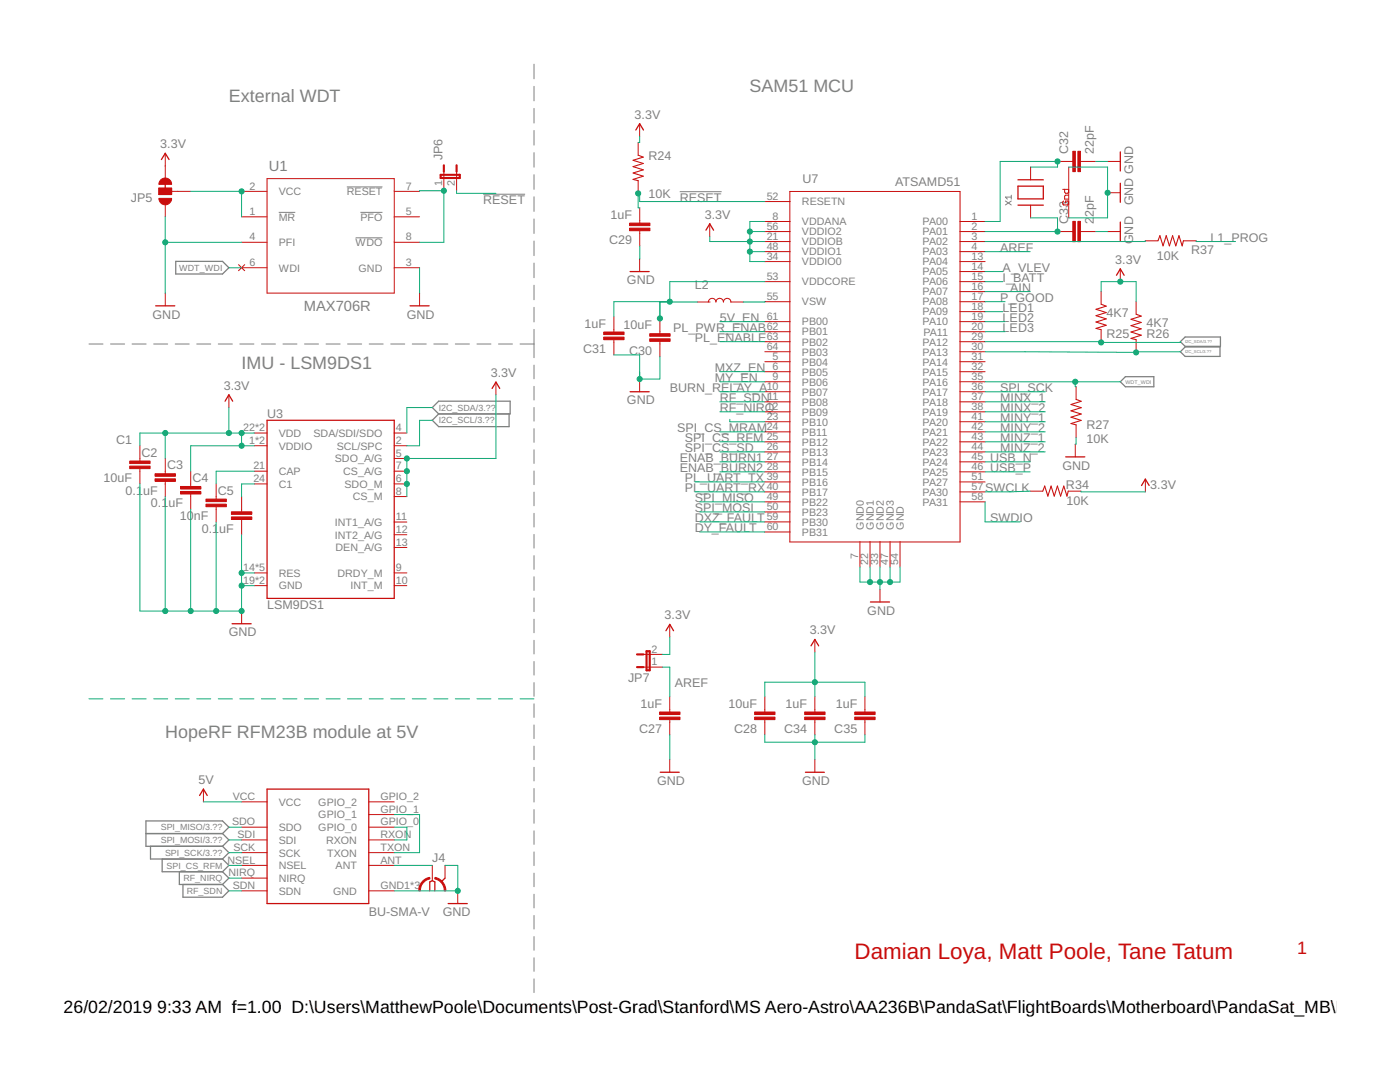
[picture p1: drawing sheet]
<svg xmlns="http://www.w3.org/2000/svg" width="279mm" height="216mm" viewBox="0 0 279 216" stroke-linecap="round" stroke-linejoin="round" font-family="sans-serif">
<g fill="none" stroke="#808080" stroke-width=".2">
<path d="M106.6 12.8v2.9M106.6 17.2v2.9M69.2 37.3h7.1M96.4 38.8h8.4M106.6 21.6v3M106.6 26v3M106.6 30.5v2.9M106.6 34.9v2.9M106.6 39.3v2.9M135.7 38.2h8.3M201.8 39.3h-1.1l.3 .4M201.8 38.9v.8"/>
<path d="M55.6 42.4h3.3M71 47.5h5.3M71.9 42.4h4.4M106.6 43.7v2.9M106.6 48.1v2.9M106.6 52.5v2.9M106.6 56.9v2.9M200.7 40.1l1.1 .8M201.8 40.1l-1.1 .8M17.8 68.6h2.8M22.1 68.6h2.8M26.4 68.6h2.8"/>
<path d="M30.7 68.6h2.8M35 68.6h2.8M39.3 68.6h2.8M43.6 68.6h2.8M47.9 68.6h2.8M52.2 68.6h2.8M56.5 68.6h2.8M60.8 68.6h2.8M65.1 68.6h2.8M69.4 68.6h2.8M73.7 68.6h2.8M78 68.6h2.8"/>
<path d="M82.3 68.6h2.8M86.6 68.6h2.8M90.9 68.6h2.8M95.2 68.6h2.8M99.5 68.6h2.8M103.8 68.6h2.8M106.6 61.3v2.9M106.6 65.7v5.7M106.6 72.9v2.7M106.6 77.1v2.7M106.6 81.3v2.7M106.6 85.5v2.8"/>
<path d="M106.6 89.7v2.8M106.6 94v2.7M106.6 98.2v2.7M106.6 102.4v2.8M106.6 106.6v2.8M106.6 110.9v2.7M106.6 115.1v2.7M106.6 119.3v2.7M106.6 123.5v2.8M106.6 127.8v2.7M106.6 132v2.7M106.6 136.2v2.7"/>
<path d="M106.6 140.4v2.8M106.6 144.7v2.7M106.6 148.9v2.7M106.6 153.1v2.7M106.6 157.3v2.7M106.6 161.5v2.8M106.6 165.8v2.7M106.6 170v2.7M106.6 174.2v2.7M106.6 178.4v2.8M106.6 182.7v2.7M106.6 186.9v2.7"/>
<path d="M106.6 191.1v2.7M106.6 195.3v2.8"/>
</g>
<g fill="none" stroke="#808080" stroke-width=".25">
<path d="M35.1 52.2h9.3l1.3 1.2-1.3 1.3h-9.3zM223.6 76.2l1-1h5.7v2h-5.7zM235.6 70.2l.9-1h7v1.9h-7zM235.6 68.2l.9-1h7.1v1.9h-7.1zM86.3 81.3l1.2-1.2h14.3v2.5h-14.3zM87.5 82.6l-1.2 1.3 1.2 1.2h14.1v-2.5M29.1 166.3h15.3M30 168.9v2.5h14.4M32.4 171.4v2.5h12M35.8 173.9v2.6h8.6M36.5 176.5v2.5h7.9l1.3-1.2-1.3-1.3M44.4 166.3l1.3 1.3-1.3 1.3"/>
<path d="M44.4 166.3l1.3-1.2-1.3-1.3h-15.3v5.1h15.3M44.4 168.9l1.3 1.2-1.3 1.3M44.4 173.9l1.3 1.3-1.3 1.3M44.4 171.4l1.3 1.3-1.3 1.2"/>
</g>
<g fill="none" stroke="#c90d0c" stroke-width=".2">
<path d="M31.7 37.5h2.5v1.3h-2.5zM33 30.6v5M34.2 38.2h3.9M48.2 38.2h5.1M53.3 35.6h25.4v22.9h-25.4zM78.7 38.2h5M88.6 34.2v3.9M91.1 34.2v3.9M127.4 28.4v2.6M127.4 36v2.6M127.7 24.7v2.5M157.6 38.2h34v69.9h-34z"/>
<path d="M205.7 33.3v2.6M211.1 32.2h3M212.1 37.8h1.2v.6l-.2 .2h-.4l-.2-.2v-.6M213.3 38.9h-.6l-.2 .2v.6h.8M213.3 33.3v10.2M215.6 32.2h3.1M221 32.2h2.6M221 38.5h2.6M33 40.7v2.6M33 58.5v2.5M47.6 52.8l1.2 1.2M48.2 43.3h5.1"/>
<path d="M48.2 48.3h5.1M48.2 53.4h5.1M48.8 52.8l-1.2 1.2M78.7 43.3h5M78.7 48.3h5M78.7 53.4h5M83.7 58.5v2.5M127.7 51.6v2.6M127.7 41.5v3M127.7 46v3.1M141.6 44.7v2.5M152.6 44.2h5.1"/>
<path d="M152.6 46.2h5.1M152.6 48.2h5.1M152.6 50.2h5.1M152.6 52.2h5.1M152.6 56.2h5.1M152.6 40.2h5.1M191.5 44.2h5.1M191.5 46.2h5.1M191.5 48.2h5.1M191.5 50.2h5.1M191.5 52.2h5.1M191.5 54.2h5.1"/>
<path d="M191.5 56.2h5.1M191.5 58.2h5.1M205.7 40.9v2.6M211.1 46.2h3M212.3 40.1l-.2 .2v.4l.2 .2h.8l.2-.2v-.4l-.2-.2h-.4v.4M215.6 46.2h3.1M219.8 58.2v2.5M221 46.2h2.6M223.6 53.7v2.5M228.6 48h2.5M236.2 48h2.5M45.7 78.8v2.5"/>
<path d="M99 76.2v2.6M122.5 63.2v3.1M122.5 67.8v3M127.7 75.6v2.6M131.7 63.5v3.1M131.7 68.1v3.1M139.2 60.3h2.5M141.4 60.3a.75 .75 0 0 1 .7-.8 .75 .75 0 0 1 .8 .8 .75 .75 0 0 1 .7-.8 .75 .75 0 0 1 .8 .8 .75 .75 0 0 1 .7-.8 .75 .75 0 0 1 .8 .8M145.8 60.3h2.5M152.6 72.2h5.1M152.6 74.2h5.1M152.6 76.2h5.1"/>
<path d="M152.6 78.2h5.1M152.6 60.2h5.1M152.6 64.2h5.1M152.6 66.2h5.1M152.6 68.2h5.1M152.6 70.2h5.1M191.5 72.2h5.1M191.5 74.2h5.1M191.5 76.2h5.1M191.5 78.2h5.1M191.5 60.2h5.1M191.5 62.2h5.1"/>
<path d="M191.5 64.2h5.1M191.5 66.2h5.1M191.5 68.2h5.1M191.5 70.2h5.1M214.8 77.2v2.5M219.8 65.8v2.5M226.7 60.2v2.5M226.7 67.8v2.5M27.9 88.9v3.1M27.9 93.5v3.1M33 91.5v3M33 96.1v3"/>
<path d="M38.1 94v3.1M38.1 98.6v3M43.1 96.6v3M48.2 99.1v3M50.8 96.6h2.5M50.8 94h2.5M50.8 86.4h2.5M50.8 88.9h2.5M78.7 96.6h2.5M78.7 94h2.5M78.7 86.4h2.5M78.7 88.9h2.5"/>
<path d="M78.7 99.1h2.5M78.7 91.5h2.5M152.6 80.2h5.1M152.6 82.2h5.1M152.6 84.2h5.1M152.6 86.2h5.1M152.6 88.2h5.1M152.6 90.2h5.1M152.6 92.2h5.1M152.6 94.1h5.1M152.6 96.2h5.1M152.6 98.1h5.1"/>
<path d="M191.5 80.2h5.1M191.5 82.2h5.1M191.5 84.2h5.1M191.5 86.2h5.1M191.5 88.2h5.1M191.5 90.2h5.1M191.5 92.2h5.1M191.5 94.1h5.1M191.5 96.2h5.1M191.5 98.1h5.1M205.6 98h2.5M213.2 98h2.5"/>
<path d="M214.6 88.6v2.6M214.8 84.8v2.5M228.6 95.6v2.5M43.1 101.1v3.1M48.2 103.7v3M50.8 116.9h2.5M50.8 114.3h2.5M78.7 116.9h2.5M78.7 109.2h2.5M78.7 114.3h2.5M78.7 104.2h2.5M78.7 106.7h2.5"/>
<path d="M152.6 100.1h5.1M152.6 102.2h5.1M152.6 104.1h5.1M152.6 106.2h5.1M171.6 108.1v5M173.6 108.1v5M175.6 108.1v5M175.6 117.6v2.5M177.6 108.1v5M179.6 108.1v5M191.5 100.1h5.1M48.2 121.9v2.6"/>
<path d="M128.4 133.1h3.8M128.4 130.6h3.8M133.7 124.6v2.5M133.7 139v3.1M152.6 139v3.1M162.6 127.6v2.5M162.6 139v3.1M172.6 139v3.1M40.6 157.5v2.5M48.2 160h5.1M73.6 160h5.1M133.7 143.6v3"/>
<path d="M133.7 151.6v2.5M152.6 143.6v3M162.6 143.6v3M162.6 151.6v2.5M172.6 143.6v3M48.2 165.1h5.1M48.2 167.6h5.1M48.2 170.1h5.1M48.2 172.7h5.1M48.2 175.2h5.1M48.2 177.8h5.1M73.6 165.1h5.1"/>
<path d="M73.6 167.6h5.1M73.6 170.1h5.1M73.6 172.7h5.1M73.6 177.8h5.1M73.6 162.5h5.1M86.3 172.7v3M88.8 172.7v2.5M91.4 177.8v2.5"/>
</g>
<g fill="none" stroke="#c90d0c" stroke-width=".25">
<path d="M32.2 31.8l.8-1.2 .7 1.2M33 35.6v2.6M126.9 26l.8-1.3 .7 1.3M203.2 35.9h5M203.2 37.1h5v2.6h-5zM223.6 30.3v3.8M223.6 36.6v3.8M125.8 54.2h3.8M140.9 45.9l.7-1.2 .8 1.2M203.2 40.9h5M222.8 54.9l.8-1.2 .7 1.2M223.6 44.3v3.8"/>
<path d="M31.1 61h3.8M81.8 61h3.8M98.2 77.5l.8-1.3 .7 1.3M125.8 78.2h3.8M44.9 80.1l.8-1.3 .7 1.3M53.3 83.9h25.4v35.5h-25.4zM212.7 91.2h3.8M227.8 96.9l.8-1.3 .7 1.3M46.3 124.5h3.8M132.9 125.9l.8-1.3 .7 1.3M161.9 128.9l.7-1.3 .8 1.3M173.7 120.1h3.8"/>
<path d="M39.8 158.7l.8-1.2 .8 1.2M53.3 157.5h20.3v22.8h-20.3zM131.8 154.1h3.8M160.7 154.1h3.8M85.8 177.8v-1.8l.5-.3 .5 .3v1.8M88.8 175.2l-.7 .8M89.5 180.3h3.8"/>
</g>
<g fill="#c90d0c" stroke="#c90d0c" stroke-width=".2">
<path d="M25.9 93h4.1v.5h-4.1z"/>
<path d="M25.9 92h4.1v.5h-4.1z"/>
<path d="M30.9 95.5h4.1v.6h-4.1z"/>
<path d="M30.9 94.5h4.1v.5h-4.1z"/>
<path d="M36 98.1h4.1v.5h-4.1z"/>
<path d="M36 97.1h4.1v.5h-4.1z"/>
<path d="M46.2 103.1h4v.6h-4z"/>
<path d="M46.2 102.1h4v.5h-4z"/>
<path d="M41.1 100.6h4.1v.5h-4.1z"/>
<path d="M41.1 99.6h4.1v.5h-4.1z"/>
<path d="M31.7 37.5h2.5v1.3h-2.5z"/>
<path d="M215.1 30.2h.5v4h-.5z"/>
<path d="M214.1 30.2h.5v4h-.5z"/>
<path d="M215.1 44.2h.5v4h-.5z"/>
<path d="M214.1 44.2h.5v4h-.5z"/>
<path d="M131.6 142.1h4.1v.5h-4.1z"/>
<path d="M131.6 143.1h4.1v.5h-4.1z"/>
<path d="M150.6 142.1h4.1v.5h-4.1z"/>
<path d="M150.6 143.1h4.1v.5h-4.1z"/>
<path d="M160.6 142.1h4.1v.5h-4.1z"/>
<path d="M160.6 143.1h4.1v.5h-4.1z"/>
<path d="M170.6 142.1h4v.5h-4z"/>
<path d="M170.6 143.1h4v.5h-4z"/>
<path d="M125.6 44.5h4.1v.5h-4.1z"/>
<path d="M125.6 45.5h4.1v.5h-4.1z"/>
<path d="M120.5 66.3h4v.5h-4z"/>
<path d="M120.5 67.3h4v.5h-4z"/>
<path d="M129.7 66.6h4v.5h-4z"/>
<path d="M129.7 67.6h4v.5h-4z"/>
</g>
<g fill="#c90d0c" stroke="#c90d0c" stroke-width=".2">
<path d="M32.1 35.8a1.27 1.27 0 0 1 1.4-.2 1.27 1.27 0 0 1 .7 1.2h-2.5l.1-.5z" fill-rule="evenodd"/>
<path d="M31.7 39.6h2.5a1.27 1.27 0 0 1-1.2 1.3 1.27 1.27 0 0 1-1.3-1.3z" fill-rule="evenodd"/>
<path d="M84.3 175.8l1.2-.7h.2l.1 .3a2.39 2.39 0 0 0-1.9 2.4h-.3v-.3a2.58 2.58 0 0 1 .7-1.7z" fill-rule="evenodd"/>
<path d="M86.8 175.1a2.6 2.6 0 0 1 2.2 2.7h-.3a2.4 2.4 0 0 0-1.9-2.4z" fill-rule="evenodd"/>
</g>
<path d="M127.4 31l1 .3-2.1 .7 2.1 .6-2.1 .7 2.1 .6-2.1 .6 2.1 .7-2.1 .6 1.1 .2M231.1 48l.4-1 .6 2.1 .6-2.1 .7 2.1 .6-2.1 .7 2.1 .6-2.1 .6 2.1 .3-1.1M214.8 79.7l1 .4-2.1 .6 2.1 .6-2.1 .7 2.1 .6-2.1 .6 2.1 .7-2.1 .6 1.1 .3M219.8 60.7l1 .4-2.1 .6 2.1 .7-2.1 .6 2.1 .6-2.1 .7 2.1 .6-2.1 .6 1.1 .3M226.7 62.7l1.1 .4-2.1 .6 2.1 .6-2.1 .7 2.1 .6-2.1 .7 2.1 .6-2.1 .6 1 .3M208.1 98l.4-1 .6 2 .7-2 .6 2 .6-2 .7 2 .6-2 .6 2 .3-1" fill="none" stroke="#c90d0c" stroke-width=".21"/>
<path d="M87.9 34.9h3.9v.6h-3.9zM88.6 33v1.2M91.1 33v1.2M127.1 133.1h1.3M127.1 130.6h1.3M129 129.9h.7v3.9h-.7z" fill="none" stroke="#c90d0c" stroke-width=".42"/>
<g fill="none" stroke="#0dab76" stroke-width=".2">
<path d="M38.1 38.2h10.1v5.1M83.7 38.2v-.1h4.9v10.2h-4.9M91.1 38.1v.5h7.9M127.7 27.2v1.2h-.3M205.7 33.3h5.4v-1.1h-11.5v12h-3M213.3 33.3h7.7v10.2h-7.7M218.7 32.2h2.3M33 43.3v15.2M33 48.3h15.2M45.7 53.4h2.5M83.7 53.4v5.1M127.7 51.6h.1"/>
<path d="M127.7 49.1v2.5M141.6 47.2v1h11M149.6 46.2h3M149.6 50.2h3M152.6 40.2h-24.9v-1.6h-.3v2.9h.3M152.6 56.2h-18.9v4h-11.2v3M152.6 44.2h-3v8h3M196.6 50.2h9M196.6 56.2h3.5M196.6 58.2h9M196.6 54.2h3.5M205.7 43.5h5.4v2.7h-14.5"/>
<path d="M218.7 46.2h2.3M219.8 58.2v-2h6.9v4M228.6 48v.2h-32M238.7 48v.2h7.9M99 78.8v12.7h-17.8v7.6M122.5 70.8h5.2v4.8h4v-4.4M131.7 60.2v3.3M131.7 60.3h7.5M143.7 68.2h8.9M143.7 76.2h8.9M143.7 78.2h8.9M143.7 64.2h8.9"/>
<path d="M143.7 66.2h8.9M143.7 74.2h8.9M152.6 60.2l-4.3 .1M196.6 68.2h23.2v.1h15.8v-.1M196.6 70.2l30.1 .1v-.1h8.9M196.6 76.2h27M196.6 78.2h12M196.6 60.2h4M196.6 64.2h4M196.6 66.2h4M196.6 62.2h3.5M214.6 76.2v1h.2"/>
<path d="M27.9 96.6v25.3h20.3v-15.2M33 86.4v5.1M33 99.1v22.8M45.7 81.3v5.1M48.2 86.4v2.5M50.8 96.6h-2.6v2.5M50.8 86.4h-22.9v2.5M50.8 88.9h-12.7v5.1M50.8 94h-7.7v2.6M86.3 83.9h-2.6v5h-2.5M86.3 81.3h-5.1v5.1M138.7 98.1h13.9"/>
<path d="M138.7 96.2h13.9M143.7 82.2h8.9M143.7 80.2h8.9M143.7 88.2h8.9M143.7 86.2h8.9M143.7 92.2h8.9M143.7 94.1h8.9M143.7 90.2h8.9M145.6 83.7v.5h7M196.6 82.2h12M196.6 80.2h12M196.6 88.2h12"/>
<path d="M196.6 86.2h12M196.6 92.2h9M196.6 94.1h9M196.6 84.2h12M196.6 90.2h12M205.6 98l-9 .1M214.8 87.3v1.3h-.2M215.7 98v.1h12.9M38.1 101.6v20.3M43.1 104.2v17.7M48.2 114.3h2.6M48.2 116.9h2.6"/>
<path d="M139.7 102.2h12.9M139.7 100.1h12.9M139.7 104.1h12.9M139.7 106.2h12.9M171.6 113.1v3h8v-3M173.6 113.1v3M175.6 113.1v4.5M177.6 113.1v3M196.6 100.1v4h7M17.8 139.4h2.8M22.1 139.4h2.8M26.4 139.4h2.8"/>
<path d="M30.7 139.4h2.8M35 139.4h2.8M39.3 139.4h2.8M43.6 139.4h2.8M47.9 139.4h2.8M52.2 139.4h2.8M56.5 139.4h2.8M60.8 139.4h2.8M65.1 139.4h2.8M69.4 139.4h2.8M73.7 139.4h2.8M78 139.4h2.8"/>
<path d="M82.3 139.4h2.8M86.6 139.4h2.8M90.9 139.4h2.8M95.2 139.4h2.8M99.5 139.4h2.8M103.8 139.4h2.8M132.2 133.1h1.5v5.9M133.7 127.1v3.5h-1.5M152.6 139v-2.9h20v2.9M162.6 130.1v8.9M40.6 160h7.6M133.7 146.6v5"/>
<path d="M152.6 146.6v1.5h20v-1.5M162.6 146.6v5M45.7 172.7h2.5M45.7 177.8h2.5M45.7 167.6h2.5M45.7 165.1h2.5M45.7 170.1h2.5M45.7 175.2h2.5M78.7 162.5h5v7.6h-5M78.7 172.7h7.6M78.7 165.1h2.5v2.5h-2.5M88.8 172.7h2.6v5.1h-12.7"/>
</g>
<g fill="#0dab76" stroke="#0dab76" stroke-width=".2">
<circle cx="48.2" cy="114.3" r=".51"/>
<circle cx="48.2" cy="116.9" r=".51"/>
<circle cx="33" cy="121.9" r=".51"/>
<circle cx="38.1" cy="121.9" r=".51"/>
<circle cx="43.1" cy="121.9" r=".51"/>
<circle cx="48.2" cy="121.9" r=".51"/>
<circle cx="33" cy="48.3" r=".51"/>
<circle cx="91.4" cy="177.8" r=".51"/>
<circle cx="127.7" cy="75.6" r=".51"/>
<circle cx="177.6" cy="116.1" r=".51"/>
<circle cx="175.6" cy="116.1" r=".51"/>
<circle cx="173.6" cy="116.1" r=".51"/>
<circle cx="162.6" cy="148.1" r=".51"/>
<circle cx="221" cy="38.5" r=".51"/>
<circle cx="48.2" cy="86.4" r=".51"/>
<circle cx="45.7" cy="86.4" r=".51"/>
<circle cx="33" cy="86.4" r=".51"/>
<circle cx="48.2" cy="88.9" r=".51"/>
<circle cx="149.6" cy="46.2" r=".51"/>
<circle cx="149.6" cy="48.2" r=".51"/>
<circle cx="149.6" cy="50.2" r=".51"/>
<circle cx="223.6" cy="56.2" r=".51"/>
<circle cx="162.6" cy="136.1" r=".51"/>
<circle cx="81.2" cy="96.6" r=".51"/>
<circle cx="81.2" cy="94" r=".51"/>
<circle cx="81.2" cy="91.5" r=".51"/>
<circle cx="226.7" cy="70.3" r=".51"/>
<circle cx="219.8" cy="68.3" r=".51"/>
<circle cx="214.6" cy="76.2" r=".51"/>
<circle cx="48.2" cy="38.2" r=".51"/>
<circle cx="127.4" cy="38.6" r=".51"/>
<circle cx="133.7" cy="60.2" r=".51"/>
<circle cx="131.7" cy="63.5" r=".51"/>
<circle cx="211.1" cy="32.2" r=".51"/>
<circle cx="211.1" cy="46.2" r=".51"/>
<circle cx="88.6" cy="38.1" r=".51"/>
</g>
<text font-size="4.5" fill="#c90d0c" x="170.6" y="191.4">Damian Loya, Matt Poole, Tane Tatum</text>
<g font-size="3.6" fill="#808080">
<text x="45.7" y="20.4">External WDT</text>
<text x="149.6" y="18.4">SAM51 MCU</text>
<text x="48.2" y="73.7">IMU - LSM9DS1</text>
<text x="33" y="147.3">HopeRF RFM23B module at 5V</text>
</g>
<text font-size="3.6" fill="#c90d0c" x="258.9" y="190.4">1</text>
<g font-size="3.5">
<text x="12.7" y="202.2">26/02/2019</text>
<text x="31.4" y="202.2">9:33 AM f=1.00 D:\Users\MatthewPoole\Documents\Post-Grad\Stanford\MS Aero-Astro\AA236B\PandaSat\FlightBoards\Motherboard\PandaSat_MB\MB_2.sch</text>
</g>
<g font-size="2.9" fill="#808080">
<text x="53.6" y="34.2">U1</text>
<text x="60.6" y="62.1">MAX706R</text>
</g>
<g font-size="2.5" fill="#808080">
<text x="126.6" y="23.7">3.3V</text>
<text x="32" y="29.6">3.3V</text>
<text x="88.3" y="32" transform="rotate(-90 88.3 32)">JP6</text>
<text x="129.4" y="32">R24</text>
<text x="213.2" y="30.7" transform="rotate(-90 213.2 30.7)">C32</text>
<text x="218.3" y="30.7" transform="rotate(-90 218.3 30.7)">22pF</text>
<text x="26.1" y="40.3">JP5</text>
<text x="96.4" y="40.7">RESET</text>
<text x="129.4" y="39.6">10K</text>
<text x="135.7" y="40.2">RESET</text>
<text x="160.1" y="36.4">U7</text>
<text x="178.6" y="37.2">ATSAMD51</text>
<text x="226.1" y="41" transform="rotate(-90 226.1 41)">GND GND</text>
<text x="121.8" y="43.6">1uF</text>
<text x="140.6" y="43.6">3.3V</text>
<text x="213.2" y="44.7" transform="rotate(-90 213.2 44.7)">C33</text>
<text x="218.3" y="44.7" transform="rotate(-90 218.3 44.7)">2</text>
<text x="218.3" y="43.3" transform="rotate(-90 218.3 43.3)">2pF</text>
<text x="121.6" y="48.7">C29</text>
<text x="199.6" y="50.2">AREF</text>
<text x="222.6" y="52.6">3.3V</text>
<text x="226.1" y="48.7" transform="rotate(-90 226.1 48.7)">GND</text>
<text x="230.9" y="51.8">10K</text>
<text x="237.7" y="50.6">R37</text>
<text x="241.6" y="48.2">L1_PROG</text>
<text x="125.1" y="56.7">GND</text>
<text x="138.7" y="57.7">L2</text>
<text x="200.1" y="56.2">I_BATT</text>
<text x="200.1" y="54.2">A_VLEV</text>
<text x="201.6" y="58.2">AIN</text>
<text x="30.4" y="63.6">GND</text>
<text x="81.2" y="63.6">GND</text>
<text x="116.7" y="65.4">1uF</text>
<text x="124.5" y="65.7">10uF</text>
<text x="143.6" y="64.2">5V_EN</text>
<text x="199.6" y="60.2">P_GOOD</text>
<text x="200.1" y="62.2">LED1</text>
<text x="200.1" y="64.2">LED2</text>
<text x="220.8" y="63.3">4K7</text>
<text x="228.8" y="65.3">4K7</text>
<text x="116.4" y="70.4">C31</text>
<text x="125.6" y="70.8">C30</text>
<text x="134.4" y="66.2">PL_PWR_ENAB</text>
<text x="138.7" y="68.2">PL_ENABLE</text>
<text x="200.1" y="66.2">LED3</text>
<text x="220.8" y="67.5">R25</text>
<text x="228.8" y="67.5">R26</text>
<text x="44.7" y="77.8">3.3V</text>
<text x="98" y="75.2">3.3V</text>
<text x="142.7" y="74.2">MXZ_EN</text>
<text x="142.7" y="76.2">MY_EN</text>
<text x="53.3" y="83.5">U3</text>
<text x="125.1" y="80.7">GND</text>
<text x="133.7" y="78.2">BURN_RELAY_A</text>
<text x="143.6" y="82.2">RF_NIRQ</text>
<text x="143.6" y="80.2">RF_SDN</text>
<text x="199.6" y="78.2">SPI_SCK</text>
<text x="199.6" y="80.2">MINX_1</text>
<text x="199.6" y="82.2">MINX_2</text>
<text x="23.2" y="88.6">C1</text>
<text x="135.2" y="86.2">SPI_CS_MRAM</text>
<text x="136.7" y="88.2">SPI_CS_RFM</text>
<text x="199.6" y="84.2">MINY_1</text>
<text x="199.6" y="86.2">MINY_2</text>
<text x="199.6" y="88.2">MINZ_1</text>
<text x="216.8" y="88.3">10K</text>
<text x="216.8" y="85.5">R27</text>
<text x="28.3" y="91.1">C2</text>
<text x="33.3" y="93.6">C3</text>
<text x="135.7" y="92.2">ENAB_BURN1</text>
<text x="135.7" y="94.2">ENAB_BURN2</text>
<text x="136.7" y="90.2">SPI_CS_SD</text>
<text x="197.6" y="92.2">USB_N</text>
<text x="197.6" y="94.2">USB_P</text>
<text x="199.6" y="90.2">MINZ_2</text>
<text x="212.1" y="93.7">GND</text>
<text x="20.7" y="96.2">10uF</text>
<text x="25" y="98.7">0.1</text>
<text x="28.5" y="98.7">uF</text>
<text x="30.1" y="101.2">0.1</text>
<text x="33.6" y="101.2">uF</text>
<text x="38.4" y="96.2">C4</text>
<text x="43.5" y="98.7">C5</text>
<text x="136.7" y="96.2">PL_UART_TX</text>
<text x="136.7" y="98.2">PL_UART_RX</text>
<text x="138.7" y="100.1">SPI_MISO</text>
<text x="196.6" y="98.2">SWCLK</text>
<text x="212.7" y="97.6">R34</text>
<text x="212.9" y="100.8">10K</text>
<text x="229.6" y="97.6">3.3V</text>
<text x="35.9" y="103.8">10</text>
<text x="38.7" y="103.8">nF</text>
<text x="40.3" y="106.3">0.1</text>
<text x="43.8" y="106.3">uF</text>
<text x="138.7" y="102.1">SPI_MOSI</text>
<text x="138.7" y="106.1">DY_FAULT</text>
<text x="138.7" y="104.1">DXZ_FAULT</text>
<text x="197.6" y="104.1">SWDIO</text>
<text x="53.3" y="121.5">LSM9DS1</text>
<text x="132.6" y="123.6">3.3V</text>
<text x="173.1" y="122.7">GND</text>
<text x="45.7" y="127">GND</text>
<text x="161.6" y="126.6">3.3V</text>
<text x="125.3" y="136.2">JP7</text>
<text x="134.7" y="137.1">AREF</text>
<text x="127.8" y="141.2">1uF</text>
<text x="145.4" y="141.2">10uF</text>
<text x="156.8" y="141.2">1uF</text>
<text x="166.8" y="141.2">1uF</text>
<text x="127.5" y="146.3">C27</text>
<text x="146.5" y="146.3">C28</text>
<text x="156.5" y="146.3">C34</text>
<text x="166.5" y="146.3">C35</text>
<text x="39.6" y="156.4">5V</text>
<text x="131.1" y="156.6">GND</text>
<text x="160.1" y="156.6">GND</text>
<text x="86.3" y="171.9">J4</text>
<text x="73.6" y="182.8">BU-SMA-V</text>
<text x="88.3" y="182.8">GND</text>
</g>
<g font-size="2.1" fill="#808080">
<text x="49.8" y="37.8">2</text>
<text x="55.6" y="39">VCC</text>
<text x="69.2" y="39">RESET</text>
<text x="81" y="37.8">7</text>
<text x="88.2" y="37.1" transform="rotate(-90 88.2 37.1)">1</text>
<text x="90.8" y="37.1" transform="rotate(-90 90.8 37.1)">2</text>
<text x="153" y="39.9">52</text>
<text x="160.1" y="41">RESETN</text>
<text x="49.8" y="42.9">1</text>
<text x="49.8" y="48">4</text>
<text x="55.6" y="44">MR</text>
<text x="71.9" y="44">PFO</text>
<text x="81" y="42.9">5</text>
<text x="81" y="48">8</text>
<text x="153" y="47.8">21</text>
<text x="153" y="45.8">56</text>
<text x="154.2" y="43.8">8</text>
<text x="160.1" y="45">VDDANA</text>
<text x="160.1" y="47">VDDIO2</text>
<text x="184.1" y="45">PA00</text>
<text x="184.1" y="47">PA01</text>
<text x="193.9" y="43.8">1</text>
<text x="193.9" y="45.8">2</text>
<text x="193.9" y="47.8">3</text>
<text x="49.8" y="53.1">6</text>
<text x="55.6" y="49.1">PFI</text>
<text x="71" y="49.1">WDO</text>
<text x="81" y="53.1">3</text>
<text x="153" y="51.8">34</text>
<text x="153" y="49.8">48</text>
<text x="160.1" y="49">VDDIOB</text>
<text x="160.1" y="53">VDDIO0</text>
<text x="160.1" y="51">VDDIO1</text>
<text x="184.1" y="49">PA02</text>
<text x="184.1" y="51">PA03</text>
<text x="184.1" y="53">PA04</text>
<text x="193.9" y="49.8">4</text>
<text x="193.9" y="51.8">13</text>
<text x="193.9" y="53.8">14</text>
<text x="55.6" y="54.2">WDI</text>
<text x="71.6" y="54.2">GND</text>
<text x="153" y="55.8">53</text>
<text x="153" y="59.8">55</text>
<text x="160.1" y="57">VDDCORE</text>
<text x="184.1" y="55">PA05</text>
<text x="184.1" y="57">PA06</text>
<text x="184.1" y="59">PA07</text>
<text x="193.9" y="55.8">15</text>
<text x="193.9" y="57.8">16</text>
<text x="193.9" y="59.8">17</text>
<text x="153" y="63.8">61</text>
<text x="153" y="65.8">62</text>
<text x="160.1" y="60.9">VSW</text>
<text x="160.1" y="64.9">PB00</text>
<text x="184.1" y="61">PA08</text>
<text x="184.1" y="62.9">PA09</text>
<text x="184.1" y="64.9">PA10</text>
<text x="193.9" y="61.8">18</text>
<text x="193.9" y="63.8">19</text>
<text x="193.9" y="65.8">20</text>
<text x="153" y="67.8">63</text>
<text x="153" y="69.8">64</text>
<text x="154.2" y="71.8">5</text>
<text x="160.1" y="66.9">PB01</text>
<text x="160.1" y="68.9">PB02</text>
<text x="160.1" y="70.9">PB03</text>
<text x="184.1" y="68.9">PA12</text>
<text x="184.1" y="70.9">PA13</text>
<text x="184.3" y="66.9">PA11</text>
<text x="193.9" y="67.8">29</text>
<text x="193.9" y="69.8">30</text>
<text x="193.9" y="71.8">31</text>
<text x="153" y="77.8">10</text>
<text x="154.2" y="73.8">6</text>
<text x="154.2" y="75.8">9</text>
<text x="160.1" y="72.9">PB04</text>
<text x="160.1" y="74.9">PB05</text>
<text x="160.1" y="76.9">PB06</text>
<text x="184.1" y="72.9">PA14</text>
<text x="184.1" y="74.9">PA15</text>
<text x="184.1" y="76.9">PA16</text>
<text x="193.9" y="73.8">32</text>
<text x="193.9" y="75.8">35</text>
<text x="193.9" y="77.8">36</text>
<text x="153" y="81.8">12</text>
<text x="153" y="83.8">23</text>
<text x="153.2" y="79.8">11</text>
<text x="160.1" y="78.9">PB07</text>
<text x="160.1" y="80.9">PB08</text>
<text x="160.1" y="82.9">PB09</text>
<text x="184.1" y="78.9">PA17</text>
<text x="184.1" y="80.9">PA18</text>
<text x="184.1" y="82.9">PA19</text>
<text x="193.9" y="79.8">37</text>
<text x="193.9" y="81.8">38</text>
<text x="193.9" y="83.8">41</text>
<text x="48.6" y="86">22*2</text>
<text x="49.7" y="88.6">1*2</text>
<text x="55.6" y="87.2">VDD</text>
<text x="55.6" y="89.7">VDDIO</text>
<text x="62.6" y="87.2">SDA/SDI/SDO</text>
<text x="67.2" y="89.7">SCL/SPC</text>
<text x="79" y="88.6">2</text>
<text x="79" y="86">4</text>
<text x="153" y="85.8">24</text>
<text x="153" y="87.8">25</text>
<text x="153" y="89.8">26</text>
<text x="160.1" y="84.9">PB10</text>
<text x="160.1" y="86.9">PB11</text>
<text x="160.1" y="88.9">PB12</text>
<text x="184.1" y="84.9">PA20</text>
<text x="184.1" y="86.9">PA21</text>
<text x="184.1" y="88.9">PA22</text>
<text x="193.9" y="85.8">42</text>
<text x="193.9" y="87.8">43</text>
<text x="193.9" y="89.8">44</text>
<text x="50.6" y="93.7">21</text>
<text x="55.6" y="94.8">CAP</text>
<text x="66.8" y="92.2">SDO_A/G</text>
<text x="68.5" y="94.8">CS_A/G</text>
<text x="79" y="93.7">7</text>
<text x="79" y="91.1">5</text>
<text x="153" y="91.8">27</text>
<text x="153" y="93.8">28</text>
<text x="153" y="95.8">39</text>
<text x="160.1" y="90.9">PB13</text>
<text x="160.1" y="92.9">PB14</text>
<text x="160.1" y="94.9">PB15</text>
<text x="184.1" y="90.9">PA23</text>
<text x="184.1" y="92.9">PA24</text>
<text x="184.1" y="94.9">PA25</text>
<text x="193.9" y="91.8">45</text>
<text x="193.9" y="93.8">46</text>
<text x="193.9" y="95.8">51</text>
<text x="50.6" y="96.2">24</text>
<text x="55.6" y="97.3">C1</text>
<text x="68.8" y="97.3">SDO_M</text>
<text x="70.4" y="99.9">CS_M</text>
<text x="79" y="98.7">8</text>
<text x="79" y="96.2">6</text>
<text x="153" y="97.8">40</text>
<text x="153" y="99.8">49</text>
<text x="153" y="101.8">50</text>
<text x="160.1" y="96.9">PB16</text>
<text x="160.1" y="98.9">PB17</text>
<text x="160.1" y="100.9">PB22</text>
<text x="184.1" y="96.9">PA27</text>
<text x="184.1" y="98.9">PA30</text>
<text x="184.1" y="100.9">PA31</text>
<text x="193.9" y="97.8">57</text>
<text x="193.9" y="99.8">58</text>
<text x="66.8" y="104.9">INT1_A/G</text>
<text x="66.8" y="107.5">INT2_A/G</text>
<text x="79" y="103.8">11</text>
<text x="79" y="106.3">12</text>
<text x="153" y="103.8">59</text>
<text x="153" y="105.8">60</text>
<text x="160.1" y="102.9">PB23</text>
<text x="160.1" y="104.9">PB30</text>
<text x="160.1" y="106.9">PB31</text>
<text x="172.4" y="105.7" transform="rotate(-90 172.4 105.7)">GND0</text>
<text x="174.4" y="105.7" transform="rotate(-90 174.4 105.7)">GND1</text>
<text x="176.4" y="105.7" transform="rotate(-90 176.4 105.7)">GND2</text>
<text x="178.4" y="105.7" transform="rotate(-90 178.4 105.7)">GND3</text>
<text x="180.4" y="105.7" transform="rotate(-90 180.4 105.7)">GND</text>
<text x="48.6" y="114">14*5</text>
<text x="67" y="110">DEN_A/G</text>
<text x="79" y="108.9">13</text>
<text x="79" y="114">9</text>
<text x="171.3" y="111.6" transform="rotate(-90 171.3 111.6)">7</text>
<text x="173.3" y="112.8" transform="rotate(-90 173.3 112.8)">22</text>
<text x="175.3" y="112.8" transform="rotate(-90 175.3 112.8)">33</text>
<text x="177.3" y="112.8" transform="rotate(-90 177.3 112.8)">47</text>
<text x="179.3" y="112.8" transform="rotate(-90 179.3 112.8)">54</text>
<text x="48.6" y="116.5">19*2</text>
<text x="55.6" y="117.6">GND</text>
<text x="55.6" y="115.1">RES</text>
<text x="67.4" y="115.1">DRDY_M</text>
<text x="69.9" y="117.6">INT_M</text>
<text x="79" y="116.5">10</text>
<text x="130" y="130.2">2</text>
<text x="130" y="132.8">1</text>
<text x="46.4" y="159.6">VCC</text>
<text x="55.6" y="160.8">VCC</text>
<text x="63.5" y="160.8">GPIO_2</text>
<text x="75.9" y="159.6">GPIO_2</text>
<text x="46.3" y="164.7">SDO</text>
<text x="47.4" y="167.3">SDI</text>
<text x="55.6" y="165.8">SDO</text>
<text x="63.5" y="163.3">GPIO_1</text>
<text x="63.5" y="165.8">GPIO_0</text>
<text x="75.9" y="162.2">GPIO_1</text>
<text x="75.9" y="164.7">GPIO_0</text>
<text x="75.9" y="167.3">RXON</text>
<text x="45.4" y="172.3">NSEL</text>
<text x="46.6" y="169.8">SCK</text>
<text x="55.6" y="168.4">SDI</text>
<text x="55.6" y="170.9">SCK</text>
<text x="55.6" y="173.4">NSEL</text>
<text x="65.1" y="168.4">RXON</text>
<text x="65.3" y="170.9">TXON</text>
<text x="67" y="173.4">ANT</text>
<text x="75.9" y="172.3">ANT</text>
<text x="75.9" y="169.8">TXON</text>
<text x="45.6" y="174.9">NIRQ</text>
<text x="46.4" y="177.4">SDN</text>
<text x="55.6" y="176">NIRQ</text>
<text x="55.6" y="178.5">SDN</text>
<text x="66.5" y="178.5">GND</text>
<text x="75.9" y="177.4">GND1*3</text>
</g>
<g font-size="1.8" fill="#808080">
<text x="35.7" y="54.1">WDT_WDI</text>
<text x="87.5" y="82">I2C_SDA/3.??</text>
<text x="87.5" y="84.5">I2C_SCL/3.??</text>
<text x="32.1" y="165.7">SPI_MISO/3.??</text>
<text x="32.1" y="168.2">SPI_MOSI/3.??</text>
<text x="32.9" y="170.8">SPI_SCK/3.??</text>
<text x="33.3" y="173.3">SPI_CS_RFM</text>
<text x="36.6" y="175.9">RF_NIRQ</text>
<text x="37.3" y="178.4">RF_SDN</text>
</g>
<text font-size="1.1" fill="#808080" x="224.6" y="76.5">WDT_WDI</text>
<g font-size=".8" fill="#808080">
<text x="236.5" y="70.5">I2C_SCL/3.??</text>
<text x="236.5" y="68.5">I2C_SDA/3.??</text>
</g>
</svg>
